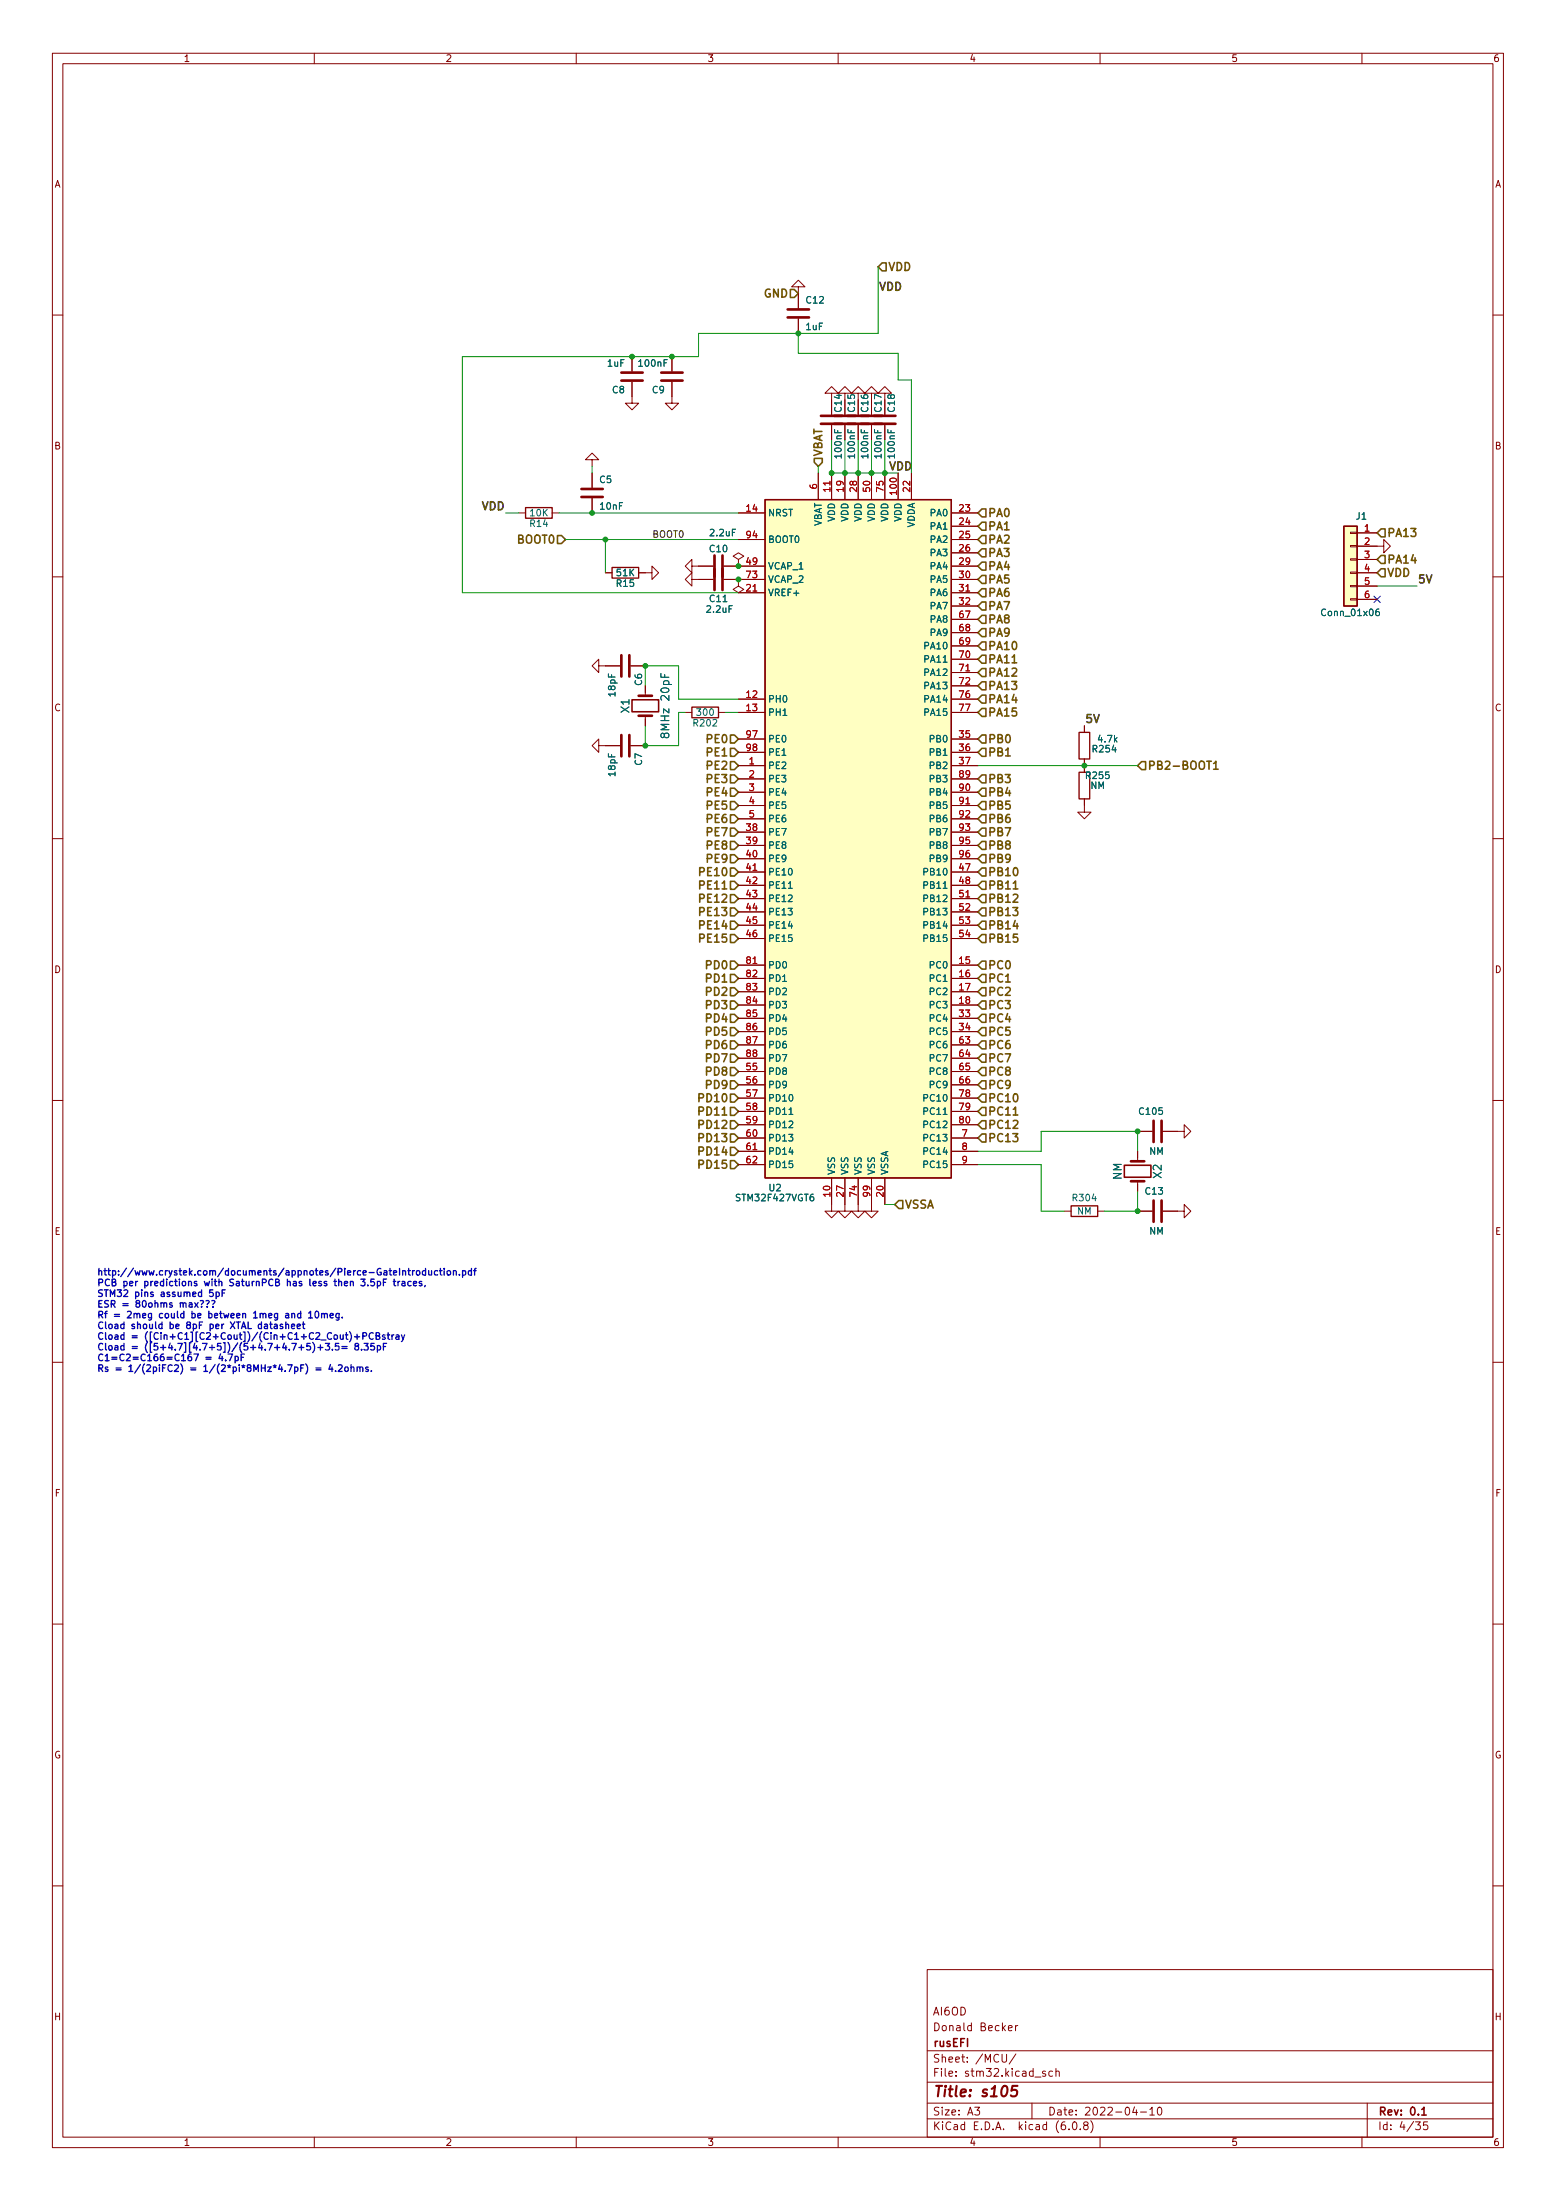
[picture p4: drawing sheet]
<svg xmlns="http://www.w3.org/2000/svg" width="297mm" height="420mm" viewBox="0 0 297 420" stroke-linecap="round" stroke-linejoin="round" font-family="sans-serif">
<g fill="none" stroke="#840000" stroke-width=".19">
<path d="M10 10.2h277v400h-277zM12 12.2h273v396h-273zM60 10.2v2M110 10.2v2M160 10.2v2M210 10.2v2M260 10.2v2M152.4 54.8h1.3l-1.3-1.3-1.3 1.3h1.3v4M10 60.2h2M120.6 72.9v4.1h1.3l-1.3 1.3-1.2-1.3h1.2M120.6 68.1v2.8M128.3 72.9v4.1h1.2l-1.2 1.3-1.3-1.3h1.3"/>
<path d="M128.3 68.1v2.8M152.4 60.9v2.8M158.7 75.1h1.3l-1.3-1.3-1.2 1.3h1.2v4.1M161.3 75.1h1.3l-1.3-1.3-1.3 1.3h1.3v4.1M163.8 75.1h1.3l-1.3-1.3-1.2 1.3h1.2v4.1M166.4 75.1h1.2l-1.2-1.3-1.3 1.3h1.3v4.1M168.9 75.1h1.3l-1.3-1.3-1.3 1.3h1.3v4.1M285 60.2h2M99.1 98h1.2M105.4 98h1.3M113 87.8h1.3l-1.3-1.3-1.2 1.3h1.2v1.3M113 90.3v2.8"/>
<path d="M113 95.2v2.8M141 98h5M156.2 90.3v5.1M158.7 81.2v2.8M158.7 90.3v5.1M161.3 81.2v2.8M161.3 90.3v5.1M163.8 81.2v2.8M163.8 90.3v5.1M166.4 81.2v2.8M166.4 90.3v5.1M168.9 81.2v2.8"/>
<path d="M168.9 90.3v5.1M171.4 90.3v5.1M174 90.3v5.1M181.6 98h5.1M10 110.2h2M115.6 109.4h1.2M121.9 109.4h2.6v-1.3l1.2 1.3-1.2 1.3v-1.3M132.1 108.1v-1.3l-1.3 1.3 1.3 1.3v-1.3h4M132.1 110.7v-1.3l-1.3 1.3 1.3 1.2v-1.2h4M138.2 108.1h7.8M138.2 110.7h7.8M141 110.7v1.2l1 .7-1 .6-1-.6 1-.7"/>
<path d="M141 110.7h.1M141 106.8l1-.6-1-.6-1 .6 1 .6v1.3M141 108.1h.1M141 113.2h5M141 103h5M181.6 108.1h5.1M181.6 110.7h5.1M181.6 113.2h5.1M181.6 100.5h5.1M181.6 103h5.1M181.6 105.6h5.1M181.6 115.7h5.1"/>
<path d="M181.6 118.3h5.1M257.8 114.3h1.3v.3h-1.3zM257.8 111.8h1.3v.3h-1.3zM257.8 109.3h1.3v.2h-1.3zM257.8 106.7h1.3v.3h-1.3zM257.8 104.2h1.3v.2h-1.3zM257.8 101.6h1.3v.3h-1.3zM259.1 104.3h5.1v-1.3l1.2 1.3-1.2 1.3v-1.3M259.1 109.4h3.8M259.1 101.8h3.8M259.1 106.8h3.8M259.1 111.9h3.8"/>
<path d="M259.1 114.5h3.8M285 110.2h2M114.3 127.2v-1.3l-1.3 1.3 1.3 1.2v-1.2h4.1M120.4 127.2h2.8M123.2 131v1.9M123.2 136.7v1.9M130.8 136.1h1.3M137.2 136.1h1.2M141 136.1h5M141 133.5h5M181.6 136.1h5.1M181.6 133.5h5.1"/>
<path d="M181.6 120.8h5.1M181.6 123.4h5.1M181.6 125.9h5.1M181.6 128.4h5.1M181.6 131h5.1M207 138.6v1.3M114.3 142.4v-1.3l-1.3 1.3 1.3 1.3v-1.3h4.1M120.4 142.4h2.8M141 146.2h5M141 148.8h5M141 151.3h5M141 141.1h5"/>
<path d="M141 143.7h5M141 158.9h5M141 153.8h5M141 156.4h5M181.6 146.2h5.1M181.6 148.8h5.1M181.6 151.3h5.1M181.6 141.1h5.1M181.6 143.7h5.1M181.6 158.9h5.1M181.6 153.8h5.1M181.6 156.4h5.1"/>
<path d="M207 152.6v2.5h1.3l-1.3 1.3-1.3-1.3h1.3M207 144.9v2.6M10 160.2h2M141 161.5h5M141 164h5M141 166.5h5M141 169.1h5M141 171.6h5M141 174.2h5M141 176.7h5M141 179.2h5M181.6 161.5h5.1"/>
<path d="M181.6 164h5.1M181.6 166.5h5.1M181.6 169.1h5.1M181.6 171.6h5.1M181.6 174.2h5.1M181.6 176.7h5.1M181.6 179.2h5.1M285 160.2h2M141 184.3h5M141 186.9h5M141 189.4h5M141 191.9h5"/>
<path d="M141 194.5h5M141 197h5M141 199.6h5M181.6 184.3h5.1M181.6 186.9h5.1M181.6 189.4h5.1M181.6 191.9h5.1M181.6 194.5h5.1M181.6 197h5.1M181.6 199.6h5.1M10 210.2h2M141 204.6h5"/>
<path d="M141 207.2h5M141 209.7h5M141 212.3h5M141 214.8h5M141 217.3h5M141 219.9h5M141 202.1h5M181.6 204.6h5.1M181.6 207.2h5.1M181.6 209.7h5.1M181.6 212.3h5.1M181.6 214.8h5.1"/>
<path d="M181.6 217.3h5.1M181.6 219.9h5.1M181.6 202.1h5.1M217.2 219.9v1.9M217.2 216.1h2.8M222 216.1h4.1v1.2l1.2-1.2-1.2-1.3v1.3M285 210.2h2M141 222.4h5M158.7 225v6.3h1.3l-1.3 1.3-1.2-1.3h1.2M161.3 225v6.3h1.3l-1.3 1.3-1.3-1.3h1.3M163.8 225v6.3h1.3l-1.3 1.3-1.2-1.3h1.2M166.4 225v6.3h1.2l-1.2 1.3-1.3-1.3h1.3"/>
<path d="M168.9 225v5M181.6 222.4h5.1M203.2 231.3h1.3M209.5 231.3h1.3M217.2 225.6v1.9M217.2 231.3h2.8M222 231.3h4.1v1.3l1.2-1.3-1.2-1.3v1.3M10 260.2h2M285 260.2h2M10 310.2h2M285 310.2h2M10 360.2h2"/>
<path d="M177 376.2h108v32h-108zM285 360.2h2M177 397.7h108M177 391.7h108M191.3 392.3v1.3l.3 .2h.4l.1-.2v-1.3M192.5 387.3l.7-.1-.1-.3-.4-.1-.2 .3 .1 .7h.5M193.9 386.8v1M193.9 392.3l-1.3 1.9M194.3 386.8l-.3 .1-.1 .2M197.6 396.7h1.1M199.6 395.6l-.4-.1-.2 .3 .1 .2 .5 .1v.4h-.6M200.9 395.6l-.4-.1-.3 .3 .2 .7h.5"/>
<path d="M201.6 395.7l.2-.2 .3 .1 .1 .9M201.6 395v1.5M60 408.2v2M110 408.2v2M160 408.2v2M177 404.7h108M177 401.7h108M186.1 402.4h.9l-.5 .6 .4 .2v.6l-.2 .1-.6-.1M197 401.7v3M204.1 406.6v.1M204.9 405.3l.2-.1a.8 .8 0 0 1 .5 .8 .8 .8 0 0 1-.5 .7 1 1 0 0 1-.2-1.4zM206.2 406.6v.1"/>
<path d="M207.1 405.9l-.2-.3v-.2l.2-.2 .5 .1 .1 .2-.1 .2-.6 .3-.1 .2v.4l.2 .1h.5l.1-.2-.1-.5-.2-.1M208.2 405a1.72 1.72 0 0 1 0 2.3M210 408.2v2M216.6 402.4l-.4 1h.9M216.9 402.9v1M217.7 403.4h1.2M219.5 402.9l.4-.5v1.5M219.5 403.9h.9M221.1 402.6l.2-.2a.8 .8 0 0 1 .5 .8 .8 .8 0 0 1-.5 .7l-.2-.1-.2-.4zM260 408.2v2M261 401.7v6.5M270.2 405.2h1l-.6 .6 .5 .2v.6l-.2 .1-.7-.1"/>
<path d="M272.5 405.2h-.7l-.1 .8 .2-.2 .5 .1 .2 .2-.1 .5-.2 .1-.6-.1"/>
</g>
<path d="M120.6 133.6h5.1v2.3h-5.1zM214.6 222.5h5.1v2.3h-5.1zM271.4 402.9l.4-.5v1.5M271.4 403.9h.9" fill="none" stroke="#840000" stroke-width=".3"/>
<path d="M194.2 398.4h-.9l-.2 .9 .3-.2 .6 .1 .2 .3-.2 .7-.3 .2h-.5l-.2-.2" fill="none" stroke="#840000" stroke-width=".4"/>
<path d="M100.3 96.9h5.1v2.1h-5.1zM146 95.4h35.6v129.6h-35.6zM116.8 108.4h5.1v2h-5.1zM256.5 100.5h2.6v15.2h-2.6zM132.1 135h5.1v2.1h-5.1zM206 139.9h2v5h-2zM206 147.5h2v5.1h-2zM204.5 230.3h5v2h-5z" fill="none" stroke="#840000" stroke-width=".25"/>
<g fill="none" stroke="#840000" stroke-width=".51">
<path d="M150.4 59.1h4M118.6 71.2h4.1M118.6 72.7h4.1M126.2 71.2h4.1M126.2 72.7h4.1M150.4 60.6h4M156.7 79.4h14.2M111 94.9h4.1M111 93.4h4.1M156.7 80.9h14.2M136.4 106.1v6.6M137.9 106.1v6.6"/>
<path d="M118.6 125.1v4.1M120.1 125.1v4.1M121.9 136.7h2.6M121.9 132.9h2.6M118.6 140.4v4M120.1 140.4v4M220.2 214v4.1M221.7 214v4.1M215.9 225.6h2.5M215.9 221.8h2.5M220.2 229.3v4M221.7 229.3v4"/>
</g>
<path d="M263.2 116.3l-.3 .1-.2 .2-.1 .7 .3 .3 .4-.1v-.5l-.1-.1-.3-.1-.3 .2M126.2 128.6v.7h1.5M150.5 169.7h.7M150.6 212.8h.8" fill="none" stroke="#006464" stroke-width=".19"/>
<g fill="#ffffc2" stroke="#ffffc2" stroke-width=".19">
<path d="M256.5 100.5h2.6v15.2h-2.6z"/>
<path d="M146 95.4h35.6v129.6h-35.6z"/>
</g>
<g fill="none" stroke="#725600" stroke-width=".3">
<path d="M150.9 55.3h.7l.8 .7-.8 .8h-.7zM167.6 51l.8-.8h.8v1.5h-.8zM155.4 87.5h1.6v.8l-.8 .8-.8-.8zM186.7 98l.8-.8h.7v1.5h-.7zM106.4 102.3h.8l.7 .7-.7 .8h-.8zM186.7 100.5l.8-.8h.7v1.6h-.7zM186.7 110.7l.8-.8h.7v1.5h-.7zM187.5 115h.7v1.5h-.7l-.8-.8zM187.5 102.3h.7v1.5h-.7l-.8-.8zM187.5 104.8h.7v1.5h-.7l-.8-.7zM187.5 117.5h.7v1.5h-.7l-.8-.7zM187.5 112.4h.7v1.6h-.7l-.8-.8z"/>
<path d="M187.5 107.4h.7v1.5h-.7l-.8-.8zM262.9 109.4l.8-.8h.7v1.6h-.7zM263.7 106.1h.7v1.5h-.7l-.8-.8zM263.7 101h.7v1.5h-.7l-.8-.7zM186.7 120.8l.8-.7h.7v1.5h-.7zM186.7 123.4l.8-.8h.7v1.5h-.7zM186.7 133.5l.8-.7h.7v1.5h-.7zM187.5 127.7h.7v1.5h-.7l-.8-.8zM187.5 125.1h.7v1.6h-.7l-.8-.8zM187.5 135.3h.7v1.5h-.7l-.8-.7zM187.5 130.2h.7v1.5h-.7l-.8-.7zM139.4 148h.8l.8 .8-.8 .7h-.8z"/>
<path d="M139.4 145.5h.8l.8 .7-.8 .8h-.8zM139.4 153.1h.8l.8 .7-.8 .8h-.8zM139.4 150.5h.8l.8 .8-.8 .8h-.8zM139.4 155.6h.8l.8 .8-.8 .7h-.8zM139.4 158.2h.8l.8 .7-.8 .8h-.8zM139.4 142.9h.8l.8 .8-.8 .7h-.8zM139.4 140.4h.8l.8 .7-.8 .8h-.8zM186.7 143.7l.8-.8h.7v1.5h-.7zM186.7 156.4l.8-.8h.7v1.5h-.7zM187.5 148h.7v1.5h-.7l-.8-.7zM187.5 140.4h.7v1.5h-.7l-.8-.8zM187.5 150.5h.7v1.6h-.7l-.8-.8z"/>
<path d="M187.5 153.1h.7v1.5h-.7l-.8-.8zM187.5 158.2h.7v1.5h-.7l-.8-.8zM217.2 146.2l.7-.7h.8v1.5h-.8zM231.7 145.8l.4-.4v1.5M231.7 146.9h.8M139.4 178.5h.8l.8 .7-.8 .8h-.8zM139.4 175.9h.8l.8 .8-.8 .8h-.8zM139.4 173.4h.8l.8 .8-.8 .7h-.8zM139.4 163.2h.8l.8 .8-.8 .8h-.8zM139.4 170.9h.8l.8 .7-.8 .8h-.8zM139.4 168.3h.8l.8 .8-.8 .7h-.8zM139.4 160.7h.8l.8 .8-.8 .7h-.8z"/>
<path d="M139.4 165.8h.8l.8 .7-.8 .8h-.8zM186.7 176.7l.8-.8h.7v1.6h-.7zM187.5 178.5h.7v1.5h-.7l-.8-.8zM187.5 163.2h.7v1.6h-.7l-.8-.8zM187.5 160.7h.7v1.5h-.7l-.8-.7zM187.5 173.4h.7v1.5h-.7l-.8-.7zM187.5 170.9h.7v1.5h-.7l-.8-.8zM187.5 168.3h.7v1.5h-.7l-.8-.7zM187.5 165.8h.7v1.5h-.7l-.8-.8zM193.4 169.8h.9M139.4 193.7h.8l.8 .8-.8 .7h-.8zM139.4 198.8h.8l.8 .8-.8 .7h-.8z"/>
<path d="M139.4 191.2h.8l.8 .7-.8 .8h-.8zM139.4 196.3h.8l.8 .7-.8 .8h-.8zM139.4 186.1h.8l.8 .8-.8 .7h-.8zM139.4 183.6h.8l.8 .7-.8 .8h-.8zM139.4 188.6h.8l.8 .8-.8 .8h-.8zM186.7 191.9l.8-.7h.7v1.5h-.7zM187.5 198.8h.7v1.5h-.7l-.8-.7zM187.5 196.3h.7v1.5h-.7l-.8-.8zM187.5 193.7h.7v1.5h-.7l-.8-.7zM187.5 188.6h.7v1.6h-.7l-.8-.8zM187.5 186.1h.7v1.5h-.7l-.8-.7zM187.5 183.6h.7v1.5h-.7l-.8-.8z"/>
<path d="M139.4 214h.8l.8 .8-.8 .8h-.8zM139.4 206.4h.8l.8 .8-.8 .7h-.8zM139.4 201.3h.8l.8 .8-.8 .8h-.8zM139.4 203.9h.8l.8 .7-.8 .8h-.8zM139.4 219.1h.8l.8 .8-.8 .7h-.8zM139.4 211.5h.8l.8 .8-.8 .7h-.8zM139.4 216.6h.8l.8 .7-.8 .8h-.8zM139.4 209h.8l.8 .7-.8 .8h-.8zM186.7 214.8l.8-.8h.7v1.6h-.7zM186.7 212.3l.8-.8h.7v1.5h-.7zM187.5 216.6h.7v1.5h-.7l-.8-.8zM187.5 203.9h.7v1.5h-.7l-.8-.8z"/>
<path d="M187.5 206.4h.7v1.5h-.7l-.8-.7zM187.5 209h.7v1.5h-.7l-.8-.8zM187.5 201.3h.7v1.6h-.7l-.8-.8zM193.4 212.9h.9M139.4 221.7h.8l.8 .7-.8 .8h-.8zM171.6 229.3h.7v1.5h-.7l-.8-.8z"/>
</g>
<g fill="none" stroke="#0000c2" stroke-width=".25">
<path d="M38.2 248.4h.5l.1 .2-.3 .6M39.3 248.4h.4l.2 .2-.3 .6M39.6 249.5v.2M40.4 248.4h.4l.2 .2-.3 .6M40.7 246.3h-.7v.6l.2-.1 .4 .1 .1 .2v.4l-.2 .1-.5-.1M40.7 249.5v.2M41.3 246.8h.3l.3 .2-.2 .5h-.4M41.3 246.8v1.2M42.1 258.5l-.3 1h.8M42.4 246.9h.4M42.4 259v.9M43 246.3h-.6v1.3"/>
<path d="M43.1 259.8v.1M43.6 258.6h.8l-.5 1.3M44.9 259.1l.4-.1 .2 .3-.1 .5h-.5M44.9 259v1.3M46 259.2h.5M46.6 258.6h-.6v1.3M54 253l-.3-.1-.2 .2v.2l.5 .1v.3h-.5M54.6 253l.1-.1 .3 .1 .1 .7M54.6 252.5v1.2M55.7 253.3l.6-.1-.1-.2-.4-.1-.1 .2v.6h.5M56.7 253.3l.6-.1v-.2l-.4-.1-.2 .2 .1 .6h.5M57.7 252.9h.5"/>
<path d="M57.9 252.5v1.1l.3 .1M58.9 250.8l.4-.4v1.3M58.9 251.7h.7M60.2 250.5l.2-.1a.68 .68 0 0 1 .5 .7 .68 .68 0 0 1-.5 .6l-.3-.5zM60.7 257.3h.9M61.2 256.9v.9M61.4 251l.2-.2 .3 .1v.8M61.4 250.8v.9M61.9 251l.2-.2 .3 .1 .1 .8M62.1 256.6h.8l-.4 .4 .3 .2v.5l-.1 .1-.6-.1M63 251.3l.6-.1v-.3l-.4-.1-.2 .2 .1 .6h.5M63.5 257.7v.1"/>
<path d="M64.7 256.6h-.6l-.1 .6 .2-.2 .4 .1 .1 .2v.4l-.2 .1-.5-.1M64.7 250.8v1.1l-.2 .2h-.3M64.7 250.9l-.3-.1-.3 .3 .1 .5h.5M65.3 257.2h.9M65.3 257.5h.9M65.3 251.6v.1M67.7 255.3h1M68 257.1l-.3-.2 .1-.2 .2-.1h.4v.4l-.5 .2-.2 .1 .1 .4 .2 .1h.4l.1-.2v-.3l-.3-.2M68.2 254.8v1M69 257.7v.1M69.3 255.2l.6-.1 .1-.2-.1-.3-.6-.1v1.3M69.5 256.6h.8l-.4 .4 .3 .2v.5l-.2 .1-.5-.1"/>
<path d="M71.3 254.6a.6 .6 0 0 0-.9 .5 .6 .6 0 0 0 .6 .7l.3-.1M71.4 256.6h-.6v.6l.2-.2 .4 .1 .1 .2-.1 .4-.1 .1-.5-.1M71.8 255.1h.5l.1-.5-.6-.1v1.3h.5l.2-.1v-.3l-.3-.3M72 257h.4l.2 .2-.1 .6h-.5M72 257v1.3M73.2 244.9h.4M73.2 257.2h.4M73.5 255l-.3-.1-.2 .2 .1 .2 .4 .1v.3h-.5M73.8 244.3h-.6v1.3M73.8 256.6h-.6v1.2M73.9 254.9h.5M74.1 254.5v1.1l.3 .2"/>
<path d="M74.8 254.9v.9M75.1 244.7h.4M75.2 254.9l-.4 .3M75.2 244.3v1.1l.3 .2M75.6 255h.5l.1 .8M76 244.7v.9M76.2 255.2l-.5 .1-.2 .2 .2 .3 .5-.1M76.3 244.7l-.3 .3M76.6 254.9l.3 .9M76.8 244.8h.4l.1 .8M77.2 254.9l-.4 1.2-.2 .1M77.3 245l-.4 .1-.2 .2 .2 .3 .4-.1"/>
<path d="M78.5 244.8l-.4-.1-.3 .3 .2 .5h.5M78.9 245.1l.6-.1v-.2l-.4-.1-.2 .2 .1 .6h.5M80.5 244.8l-.3-.1-.2 .2 .1 .2 .4 .1v.3h-.5M81.2 245.5l-.1 .2M81.2 242.7h-.3l-.3 .2 .1 .6h.5M81.2 242.2v1.3M81.8 242.7l.1 .8h.3l.2-.1M82.4 242.7v.8M83.5 242.7h-.3l-.3 .2 .1 .6h.5M83.9 242.7h.5M84.1 242.2v1.1l.3 .2M84.8 242.2v.2"/>
<path d="M84.8 242.7v.8M85.4 242.8l.2-.1 .4 .1v.5l-.1 .2h-.3l-.2-.1zM86.6 242.8l.1-.1h.3l.1 .8M86.6 242.7v.8M87.7 243.4v.1M88.3 242.7h.4l.2 .2-.1 .6h-.5M88.3 242.7v1.2M90 242.7h-.4l-.2 .2 .1 .6h.5M90 242.2v1.3M90.4 242.7h.5M90.9 242.2l-.3 .2v1.1M60.3 261.3h1"/>
<path d="M60.3 261.6h1M63.1 260.6l-.3 .9h.8M63.4 261.1v.8M64.1 261.8v.1M64.6 260.8l.5-.2 .2 .4-.8 .9h.8M65.9 261.2l.2-.1 .3 .1 .1 .5-.1 .2h-.3l-.2-.1zM67 261.2l.2-.1h.3l.1 .8M67 260.6v1.3M68.2 261.2l.2-.1h.3v.8M68.2 261.1v.8M68.7 261.3l.2-.2h.3l.1 .8M70.3 261.1h-.3l-.2 .2 .1 .1 .4 .2v.3h-.5"/>
<path d="M70.9 261.8v.1"/>
</g>
<g fill="none" stroke="#009600" stroke-width=".19">
<path d="M167.6 51v12.7h-34.3v4.4h-45v45.1h52.7M152.4 63.7v3.8h19v5.1h2.6v17.7M96.5 98h2.6M106.7 98h34.3M113 89.1v1.2M156.2 89.1v1.2M158.7 84v6.3h10.2v-6.3M161.3 84v6.3M163.8 84v6.3M166.4 84v6.3M107.9 103h33.1M115.6 103v6.4"/>
<path d="M262.9 111.9h7.6M123.2 131v-3.8h6.3v6.3h11.5M130.8 136.1h-1.3v6.3h-6.3v-3.8M138.4 136.1h2.6M186.7 146.2h30.5M186.7 219.9h12.1v-3.8h18.4v3.8M168.9 230h1.9M186.7 222.4h12.1v8.9h4.4M217.2 227.5v3.8h-6.4"/>
</g>
<path d="M262.3 113.9l1.2 1.2M263.5 113.9l-1.2 1.2" fill="none" stroke="#000084" stroke-width=".19"/>
<g fill="#009600" stroke="#009600" stroke-width=".19">
<circle cx="152.4" cy="63.7" r=".46"/>
<circle cx="128.3" cy="68.1" r=".46"/>
<circle cx="166.4" cy="90.3" r=".46"/>
<circle cx="163.8" cy="90.3" r=".46"/>
<circle cx="161.3" cy="90.3" r=".46"/>
<circle cx="158.7" cy="90.3" r=".46"/>
<circle cx="141" cy="108.1" r=".46"/>
<circle cx="141" cy="110.7" r=".46"/>
<circle cx="123.2" cy="127.2" r=".46"/>
<circle cx="168.9" cy="90.3" r=".46"/>
<circle cx="207" cy="146.2" r=".46"/>
<circle cx="123.2" cy="142.4" r=".46"/>
<circle cx="113" cy="98" r=".46"/>
<circle cx="120.6" cy="68.1" r=".46"/>
<circle cx="115.6" cy="103" r=".46"/>
<circle cx="217.2" cy="216.1" r=".46"/>
<circle cx="217.2" cy="231.3" r=".46"/>
</g>
<text font-size="2.8" fill="#840000" x="178" y="400.5">Title: s105</text>
<g font-size="2.1" fill="#725600">
<text x="169.4" y="51.7">VDD</text>
<text x="145.9" y="56.8">GND</text>
<text x="157" y="87.3" transform="rotate(-90 157 87.3)">VBAT</text>
<text x="188.4" y="98.7">PA0</text>
<text x="188.4" y="101.3">PA1</text>
<text x="98.9" y="103.8">BOOT0</text>
<text x="188.4" y="103.8">PA2</text>
<text x="188.4" y="106.3">PA3</text>
<text x="264.6" y="107.6">PA14</text>
<text x="264.6" y="102.5">PA13</text>
<text x="188.4" y="111.4">PA5</text>
<text x="188.4" y="114">PA6</text>
<text x="188.4" y="108.9">PA4</text>
<text x="264.6" y="110.2">VDD</text>
<text x="188.4" y="116.5">PA7</text>
<text x="188.4" y="119">PA8</text>
<text x="188.4" y="121.6">PA9</text>
<text x="188.4" y="124.1">PA10</text>
<text x="188.4" y="129.2">PA12</text>
<text x="188.4" y="126.7">PA11</text>
<text x="188.4" y="131.7">PA13</text>
<text x="188.4" y="136.8">PA15</text>
<text x="188.4" y="134.3">PA14</text>
<text x="135.2" y="141.9">PE0</text>
<text x="188.4" y="141.9">PB0</text>
<text x="135.2" y="149.5">PE3</text>
<text x="135.2" y="147">PE2</text>
<text x="135.2" y="144.4">PE1</text>
<text x="188.4" y="149.5">PB3</text>
<text x="188.4" y="144.4">PB1</text>
<text x="218.9" y="147">PB2-BOOT1</text>
<text x="135.2" y="154.6">PE5</text>
<text x="135.2" y="152.1">PE4</text>
<text x="188.4" y="152.1">PB4</text>
<text x="188.4" y="154.6">PB5</text>
<text x="135.2" y="157.1">PE6</text>
<text x="135.2" y="159.7">PE7</text>
<text x="188.4" y="157.1">PB6</text>
<text x="188.4" y="159.7">PB7</text>
<text x="134" y="167.3">PE10</text>
<text x="135.2" y="164.8">PE9</text>
<text x="135.2" y="162.2">PE8</text>
<text x="188.4" y="164.8">PB9</text>
<text x="188.4" y="162.2">PB8</text>
<text x="188.4" y="167.3">PB10</text>
<text x="134" y="172.4">PE12</text>
<text x="134" y="169.8">PE11</text>
<text x="188.4" y="172.4">PB12</text>
<text x="188.4" y="169.8">PB11</text>
<text x="134" y="177.5">PE14</text>
<text x="134" y="174.9">PE13</text>
<text x="188.4" y="177.5">PB14</text>
<text x="188.4" y="174.9">PB13</text>
<text x="134" y="180">PE15</text>
<text x="135.1" y="185.1">PD0</text>
<text x="188.4" y="185.1">PC0</text>
<text x="188.4" y="180">PB15</text>
<text x="135.1" y="187.6">PD1</text>
<text x="135.1" y="190.2">PD2</text>
<text x="188.4" y="190.2">PC2</text>
<text x="188.4" y="187.6">PC1</text>
<text x="135.1" y="195.2">PD4</text>
<text x="135.1" y="192.7">PD3</text>
<text x="135.1" y="197.8">PD5</text>
<text x="188.4" y="197.8">PC5</text>
<text x="188.4" y="195.2">PC4</text>
<text x="188.4" y="192.7">PC3</text>
<text x="135.1" y="202.9">PD7</text>
<text x="135.1" y="200.3">PD6</text>
<text x="188.4" y="200.3">PC6</text>
<text x="188.4" y="202.9">PC7</text>
<text x="135.1" y="207.9">PD9</text>
<text x="135.1" y="205.4">PD8</text>
<text x="188.4" y="205.4">PC8</text>
<text x="188.4" y="207.9">PC9</text>
<text x="133.9" y="215.6">PD12</text>
<text x="133.9" y="213">PD11</text>
<text x="133.9" y="210.5">PD10</text>
<text x="188.4" y="215.6">PC12</text>
<text x="188.4" y="210.5">PC10</text>
<text x="188.4" y="213">PC11</text>
<text x="133.9" y="220.6">PD14</text>
<text x="133.9" y="218.1">PD13</text>
<text x="188.4" y="218.1">PC13</text>
<text x="133.9" y="223.2">PD15</text>
<text x="172.6" y="230.8">VSSA</text>
</g>
<g font-size="2.1" fill="#0f0f0f">
<text x="167.6" y="55.5">VDD</text>
<text x="92" y="97.4">VDD</text>
<text x="270.5" y="111.4">5V</text>
<text x="207" y="138.1">5V</text>
</g>
<text font-size="2.1" fill="#009600" x="169.5" y="89.8">VDD</text>
<g font-size="2.1" fill="#006464">
<text x="120.1" y="136.1" transform="rotate(-90 120.1 136.1)">X1</text>
<text x="127.8" y="140.3" transform="rotate(-90 127.8 140.3)">8MHz 20pF</text>
<text x="214.1" y="225.3" transform="rotate(-90 214.1 225.3)">NM</text>
<text x="221.7" y="225" transform="rotate(-90 221.7 225)">X2</text>
</g>
<g font-size="2.1" fill="#840000">
<text x="178" y="387.9">Donald Becker</text>
<text x="178" y="384.9">AI6OD</text>
<text x="178" y="393.9">Sheet: /MCU/</text>
<text x="178" y="390.9">rusEFI</text>
<text x="178" y="396.6">File: stm32.kicad_sch</text>
<text x="178" y="406.8">KiCad E.D.A. kicad (6.0.8)</text>
<text x="178" y="404">Size: A3</text>
<text x="200" y="404">Date: 2022-04-10</text>
<text x="263" y="404">Rev: 0.1</text>
<text x="263" y="406.8">Id: 4/35</text>
</g>
<g font-size="1.8" fill="#840000">
<text x="35" y="11.8">1</text>
<text x="85" y="11.8">2</text>
<text x="135" y="11.8">3</text>
<text x="185" y="11.8">4</text>
<text x="235" y="11.8">5</text>
<text x="285" y="11.8">6</text>
<text x="10.3" y="35.8">A</text>
<text x="285.3" y="35.8">A</text>
<text x="10.3" y="85.8">B</text>
<text x="285.3" y="85.8">B</text>
<text x="10.3" y="135.8">C</text>
<text x="285.3" y="135.8">C</text>
<text x="10.3" y="185.8">D</text>
<text x="285.3" y="185.8">D</text>
<text x="10.4" y="235.8">E</text>
<text x="285.4" y="235.8">E</text>
<text x="10.4" y="285.8">F</text>
<text x="285.5" y="285.8">F</text>
<text x="10.3" y="335.8">G</text>
<text x="285.3" y="335.8">G</text>
<text x="10.3" y="385.8">H</text>
<text x="285.3" y="385.8">H</text>
<text x="35" y="409.8">1</text>
<text x="85" y="409.8">2</text>
<text x="135" y="409.8">3</text>
<text x="185" y="409.8">4</text>
<text x="235" y="409.8">5</text>
<text x="285" y="409.8">6</text>
</g>
<g font-size="1.8" fill="#006464">
<text x="154" y="58">C12</text>
<text x="153.9" y="63">1uF</text>
<text x="116" y="70">1uF</text>
<text x="122.1" y="70">100nF</text>
<text x="116.9" y="75.1">C8</text>
<text x="124.6" y="75.1">C9</text>
<text x="160.7" y="78.6" transform="rotate(-90 160.7 78.6)">C14</text>
<text x="163.2" y="78.6" transform="rotate(-90 163.2 78.6)">C15</text>
<text x="165.7" y="78.6" transform="rotate(-90 165.7 78.6)">C16</text>
<text x="168.3" y="78.6" transform="rotate(-90 168.3 78.6)">C17</text>
<text x="170.8" y="78.6" transform="rotate(-90 170.8 78.6)">C18</text>
<text x="160.7" y="87.3" transform="rotate(-90 160.7 87.3)">100nF</text>
<text x="163.2" y="87.3" transform="rotate(-90 163.2 87.3)">100nF</text>
<text x="165.7" y="87.3" transform="rotate(-90 165.7 87.3)">100nF</text>
<text x="168.3" y="87.3" transform="rotate(-90 168.3 87.3)">100nF</text>
<text x="170.8" y="87.3" transform="rotate(-90 170.8 87.3)">100nF</text>
<text x="114.5" y="92.2">C5</text>
<text x="101.2" y="100.6">R14</text>
<text x="101.2" y="98.6">10K</text>
<text x="114.6" y="97.3">10nF</text>
<text x="146.6" y="98.6">NRST</text>
<text x="156.8" y="100.7" transform="rotate(-90 156.8 100.7)">VBAT</text>
<text x="159.4" y="99.7" transform="rotate(-90 159.4 99.7)">VDD</text>
<text x="161.9" y="99.7" transform="rotate(-90 161.9 99.7)">VDD</text>
<text x="164.5" y="99.7" transform="rotate(-90 164.5 99.7)">VDD</text>
<text x="167" y="99.7" transform="rotate(-90 167 99.7)">VDD</text>
<text x="169.5" y="99.7" transform="rotate(-90 169.5 99.7)">VDD</text>
<text x="172.1" y="99.7" transform="rotate(-90 172.1 99.7)">VDD</text>
<text x="174.6" y="100.9" transform="rotate(-90 174.6 100.9)">VDDA</text>
<text x="177.7" y="98.6">PA0</text>
<text x="177.7" y="101.1">PA1</text>
<text x="258.9" y="99.2">J1</text>
<text x="135.5" y="105.5">C10</text>
<text x="135.7" y="102.4">2.2uF</text>
<text x="146.6" y="103.7">BOOT0</text>
<text x="177.7" y="103.7">PA2</text>
<text x="177.7" y="106.2">PA3</text>
<text x="117.8" y="112.1">R15</text>
<text x="117.8" y="110">51K</text>
<text x="146.6" y="113.8">VREF+</text>
<text x="146.6" y="108.8">VCAP_1</text>
<text x="146.6" y="111.3">VCAP_2</text>
<text x="177.7" y="108.8">PA4</text>
<text x="177.7" y="111.3">PA5</text>
<text x="177.7" y="113.8">PA6</text>
<text x="135" y="117">2.2uF</text>
<text x="135.5" y="115">C11</text>
<text x="177.7" y="116.4">PA7</text>
<text x="177.7" y="118.9">PA8</text>
<text x="252.6" y="117.6">Conn_01x06</text>
<text x="176.7" y="124">PA10</text>
<text x="177.7" y="121.5">PA9</text>
<text x="122.6" y="130.9" transform="rotate(-90 122.6 130.9)">C6</text>
<text x="176.7" y="126.5">PA11</text>
<text x="176.7" y="129.1">PA12</text>
<text x="176.7" y="131.6">PA13</text>
<text x="117.5" y="132.9" transform="rotate(-90 117.5 132.9)">18pF</text>
<text x="133.1" y="136.7">300</text>
<text x="146.6" y="134.2">PH0</text>
<text x="146.6" y="136.7">PH1</text>
<text x="176.7" y="134.2">PA14</text>
<text x="176.7" y="136.7">PA15</text>
<text x="132.5" y="138.7">R202</text>
<text x="146.6" y="141.8">PE0</text>
<text x="177.7" y="141.8">PB0</text>
<text x="208.7" y="143.7">R254</text>
<text x="209.7" y="141.8">4.7k</text>
<text x="117.5" y="148.2" transform="rotate(-90 117.5 148.2)">18pF</text>
<text x="122.6" y="146.1" transform="rotate(-90 122.6 146.1)">C7</text>
<text x="146.6" y="146.9">PE2</text>
<text x="146.6" y="149.4">PE3</text>
<text x="146.6" y="144.3">PE1</text>
<text x="177.7" y="144.3">PB1</text>
<text x="177.7" y="146.9">PB2</text>
<text x="177.7" y="149.4">PB3</text>
<text x="207.4" y="148.8">R255</text>
<text x="146.6" y="151.9">PE4</text>
<text x="146.6" y="154.5">PE5</text>
<text x="177.7" y="151.9">PB4</text>
<text x="177.7" y="154.5">PB5</text>
<text x="208.2" y="150.7">NM</text>
<text x="146.6" y="159.6">PE7</text>
<text x="146.6" y="157">PE6</text>
<text x="177.7" y="157">PB6</text>
<text x="177.7" y="159.6">PB7</text>
<text x="146.6" y="162.1">PE8</text>
<text x="146.6" y="164.6">PE9</text>
<text x="146.6" y="167.2">PE10</text>
<text x="176.7" y="167.2">PB10</text>
<text x="177.7" y="162.1">PB8</text>
<text x="177.7" y="164.6">PB9</text>
<text x="146.6" y="169.7">PE11</text>
<text x="146.6" y="172.3">PE12</text>
<text x="176.7" y="169.7">PB11</text>
<text x="176.7" y="172.3">PB12</text>
<text x="146.6" y="174.8">PE13</text>
<text x="146.6" y="177.3">PE14</text>
<text x="146.6" y="179.9">PE15</text>
<text x="176.7" y="174.8">PB13</text>
<text x="176.7" y="177.3">PB14</text>
<text x="176.7" y="179.9">PB15</text>
<text x="146.6" y="185">PD0</text>
<text x="177.7" y="185">PC0</text>
<text x="146.6" y="187.5">PD1</text>
<text x="146.6" y="190">PD2</text>
<text x="177.7" y="187.5">PC1</text>
<text x="177.7" y="190">PC2</text>
<text x="146.6" y="192.6">PD3</text>
<text x="146.6" y="195.1">PD4</text>
<text x="146.6" y="197.7">PD5</text>
<text x="177.7" y="192.6">PC3</text>
<text x="177.7" y="195.1">PC4</text>
<text x="177.7" y="197.7">PC5</text>
<text x="146.6" y="200.2">PD6</text>
<text x="146.6" y="202.7">PD7</text>
<text x="177.7" y="200.2">PC6</text>
<text x="177.7" y="202.7">PC7</text>
<text x="146.6" y="205.3">PD8</text>
<text x="146.6" y="207.8">PD9</text>
<text x="177.7" y="205.3">PC8</text>
<text x="177.7" y="207.8">PC9</text>
<text x="146.6" y="210.4">PD10</text>
<text x="146.6" y="212.9">PD11</text>
<text x="146.6" y="215.4">PD12</text>
<text x="176.7" y="210.4">PC10</text>
<text x="176.7" y="212.9">PC11</text>
<text x="176.7" y="215.4">PC12</text>
<text x="217.6" y="212.9">C105</text>
<text x="146.6" y="218">PD13</text>
<text x="146.6" y="220.5">PD14</text>
<text x="176.7" y="218">PC13</text>
<text x="176.7" y="220.5">PC14</text>
<text x="219.4" y="220.5">NM</text>
<text x="146.6" y="223.1">PD15</text>
<text x="146.8" y="227.5">U2</text>
<text x="159.4" y="224.5" transform="rotate(-90 159.4 224.5)">VSS</text>
<text x="161.9" y="224.5" transform="rotate(-90 161.9 224.5)">VSS</text>
<text x="164.5" y="224.5" transform="rotate(-90 164.5 224.5)">VSS</text>
<text x="167" y="224.5" transform="rotate(-90 167 224.5)">VSS</text>
<text x="169.5" y="224.5" transform="rotate(-90 169.5 224.5)">VSSA</text>
<text x="176.7" y="223.1">PC15</text>
<text x="140.8" y="229.4">STM32F427VGT6</text>
<text x="204.9" y="229.4">R304</text>
<text x="205.6" y="231.9">NM</text>
<text x="218.7" y="228.1">C13</text>
<text x="219.4" y="235.8">NM</text>
</g>
<g font-size="1.8" fill="#a90000">
<text x="156" y="93.4" transform="rotate(-90 156 93.4)">6</text>
<text x="158.5" y="93.9" transform="rotate(-90 158.5 93.9)">11</text>
<text x="161" y="93.9" transform="rotate(-90 161 93.9)">19</text>
<text x="163.6" y="93.9" transform="rotate(-90 163.6 93.9)">28</text>
<text x="166.1" y="93.9" transform="rotate(-90 166.1 93.9)">50</text>
<text x="168.7" y="93.9" transform="rotate(-90 168.7 93.9)">75</text>
<text x="171.2" y="94.4" transform="rotate(-90 171.2 94.4)">100</text>
<text x="173.7" y="93.9" transform="rotate(-90 173.7 93.9)">22</text>
<text x="142.5" y="97.7">14</text>
<text x="183.2" y="97.7">23</text>
<text x="183.2" y="100.2">24</text>
<text x="260.5" y="101.5">1</text>
<text x="142.5" y="107.9">49</text>
<text x="142.5" y="102.8">94</text>
<text x="183.2" y="102.8">25</text>
<text x="183.2" y="105.3">26</text>
<text x="183.2" y="107.9">29</text>
<text x="260.5" y="104.1">2</text>
<text x="260.5" y="106.6">3</text>
<text x="142.5" y="112.9">21</text>
<text x="142.5" y="110.4">73</text>
<text x="183.2" y="110.4">30</text>
<text x="183.2" y="112.9">31</text>
<text x="260.5" y="109.1">4</text>
<text x="260.5" y="111.7">5</text>
<text x="183.2" y="115.5">32</text>
<text x="183.2" y="118">67</text>
<text x="260.5" y="114.2">6</text>
<text x="183.2" y="120.6">68</text>
<text x="183.2" y="123.1">69</text>
<text x="183.2" y="125.6">70</text>
<text x="183.2" y="128.2">71</text>
<text x="183.2" y="130.7">72</text>
<text x="142.5" y="133.3">12</text>
<text x="142.5" y="135.8">13</text>
<text x="183.2" y="133.3">76</text>
<text x="183.2" y="135.8">77</text>
<text x="142.5" y="140.9">97</text>
<text x="142.5" y="143.4">98</text>
<text x="183.2" y="140.9">35</text>
<text x="183.2" y="143.4">36</text>
<text x="143" y="146">1</text>
<text x="143" y="148.5">2</text>
<text x="183.2" y="146">37</text>
<text x="183.2" y="148.5">89</text>
<text x="143" y="151">3</text>
<text x="143" y="153.6">4</text>
<text x="183.2" y="151">90</text>
<text x="183.2" y="153.6">91</text>
<text x="142.5" y="158.7">38</text>
<text x="142.5" y="161.2">39</text>
<text x="143" y="156.1">5</text>
<text x="183.2" y="156.1">92</text>
<text x="183.2" y="158.7">93</text>
<text x="183.2" y="161.2">95</text>
<text x="142.5" y="163.7">40</text>
<text x="142.5" y="166.3">41</text>
<text x="183.2" y="166.3">47</text>
<text x="183.2" y="163.7">96</text>
<text x="142.5" y="168.8">42</text>
<text x="142.5" y="171.4">43</text>
<text x="142.5" y="173.9">44</text>
<text x="183.2" y="168.8">48</text>
<text x="183.2" y="171.4">51</text>
<text x="183.2" y="173.9">52</text>
<text x="142.5" y="176.4">45</text>
<text x="142.5" y="179">46</text>
<text x="183.2" y="176.4">53</text>
<text x="183.2" y="179">54</text>
<text x="142.5" y="184.1">81</text>
<text x="183.2" y="184.1">15</text>
<text x="142.5" y="186.6">82</text>
<text x="142.5" y="189.1">83</text>
<text x="142.5" y="191.7">84</text>
<text x="183.2" y="186.6">16</text>
<text x="183.2" y="189.1">17</text>
<text x="183.2" y="191.7">18</text>
<text x="142.5" y="194.2">85</text>
<text x="142.5" y="196.8">86</text>
<text x="183.2" y="194.2">33</text>
<text x="183.2" y="196.8">34</text>
<text x="142.5" y="199.3">87</text>
<text x="142.5" y="201.8">88</text>
<text x="183.2" y="199.3">63</text>
<text x="183.2" y="201.8">64</text>
<text x="142.5" y="204.4">55</text>
<text x="142.5" y="206.9">56</text>
<text x="142.5" y="209.5">57</text>
<text x="183.2" y="204.4">65</text>
<text x="183.2" y="206.9">66</text>
<text x="183.2" y="209.5">78</text>
<text x="142.5" y="212">58</text>
<text x="142.5" y="214.5">59</text>
<text x="183.2" y="212">79</text>
<text x="183.2" y="214.5">80</text>
<text x="142.5" y="217.1">60</text>
<text x="142.5" y="219.6">61</text>
<text x="183.7" y="217.1">7</text>
<text x="183.7" y="219.6">8</text>
<text x="142.5" y="222.2">62</text>
<text x="183.7" y="222.2">9</text>
<text x="158.5" y="228.5" transform="rotate(-90 158.5 228.5)">10</text>
<text x="161" y="228.5" transform="rotate(-90 161 228.5)">27</text>
<text x="163.6" y="228.5" transform="rotate(-90 163.6 228.5)">74</text>
<text x="166.1" y="228.5" transform="rotate(-90 166.1 228.5)">99</text>
<text x="168.7" y="228.5" transform="rotate(-90 168.7 228.5)">20</text>
</g>
<text font-size="1.8" fill="#0f0f0f" x="124.5" y="102.7">BOOT0</text>
<g font-size="1.8" fill="#0000c2">
<text x="18.4" y="243.6">http://www.crystek.com/documents/appnotes/Pierce-GateIntroduction.pdf</text>
<text x="18.4" y="245.6">PCB per predictions with SaturnPCB has less then 3.5pF traces,</text>
<text x="18.4" y="247.7">STM32 pins assumed 5pF</text>
<text x="18.4" y="249.7">ESR = 80ohms max???</text>
<text x="18.4" y="251.8">Rf = 2meg could be between 1meg and 10meg.</text>
<text x="18.4" y="253.8">Cload should be 8pF per XTAL datasheet</text>
<text x="18.4" y="255.8">Cload = ([Cin+C1][C2+Cout])/(Cin+C1+C2_Cout)+PCBstray</text>
<text x="18.4" y="257.9">Cload = ([5+4.7][4.7+5])/(5+4.7+4.7+5)+3.5= 8.35pF</text>
<text x="18.4" y="259.9">C1=C2=C166=C167 = 4.7pF</text>
<text x="18.4" y="262">Rs = 1/(2piFC2) = 1/(2*pi*8MHz*4.7pF) = 4.2ohms.</text>
</g>
</svg>
